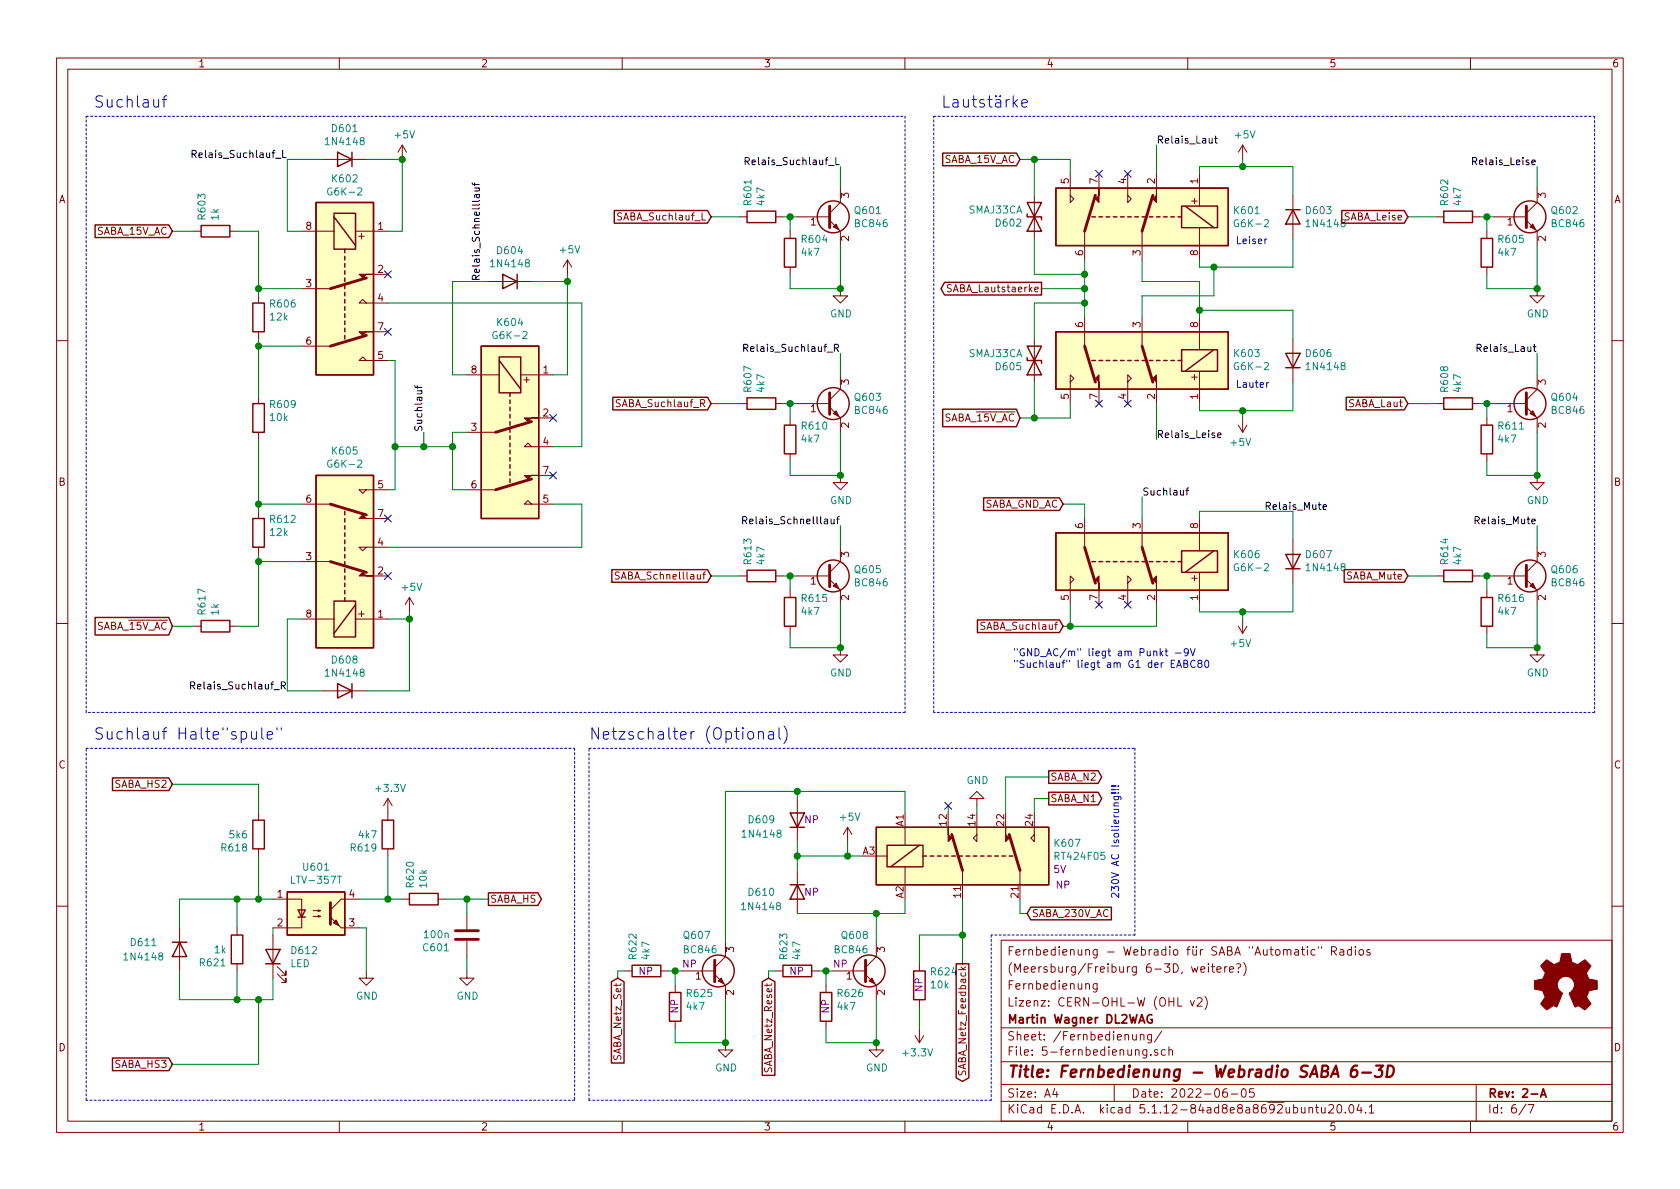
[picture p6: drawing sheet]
<svg xmlns="http://www.w3.org/2000/svg" width="297mm" height="210mm" viewBox="0 0 297 210" stroke-linecap="round" stroke-linejoin="round" font-family="sans-serif">
<g fill="none" stroke="#840000" stroke-width=".18">
<path d="M10 10.3h277v189.9h-277zM12 12.2h273v186.1h-273zM60 10.3v1.9M110 10.3v1.9M160 10.3v1.9M210 10.3v1.9M260 10.3v1.9M57.1 28.2h7.7M71.1 25.6l-.7 1.3M71.1 25.6v2.6M71.1 25.6l.8 1.3M124.1 37.6v1.3h.6"/>
<path d="M130.8 38.3h1.3M137.2 38.3h1.2M141 38.3h5.7M146.7 39l1.9 1.9v2.5M148.6 33.3v2.5l-1.9 1.9M182.9 34.5v7.7M189.2 30.7v5.1l.7-.6-.7-.7M194.3 30.7v2.6M199.4 30.7v5.1l.6-.6-.6-.7M204.5 30.7v2.6M212.1 30.7v5.7M219.7 25.6l-.8 1.3"/>
<path d="M219.7 25.6v2.6M219.7 25.6l.8 1.3M228.6 34.5v7.7M254 38.3h1.3M260.3 38.3h1.3M264.2 38.3h5.7M269.9 39l1.9 1.9v2.5M271.8 33.3v2.5l-1.9 1.9M34.3 40.9h1.3M40.6 40.9h1.3M45.7 52.3v1.3M45.7 58.7v1.2"/>
<path d="M53.3 40.9h5.8M53.3 51h5.1M62.9 40.9h5.7M64.8 53.6l-.7-.6-.6 .6h5.1M66 48.5h2.6M66 58.7h2.6M86.4 49.8h7.6M100.3 46l-.7 1.2M100.3 46v2.5M100.3 46l.8 1.2M139.7 40.9v1.3M139.7 47.2v1.3"/>
<path d="M148.6 51v1.3h1.3l-1.3 1.3-1.3-1.3h1.3M182.9 59.9v7.7M183 51.2l.6-.1-.1-.3h-.4l-.1 .1v.7h.5M191.8 40.9v5.1M191.8 56.1v5.1M201.9 40.9v5.1M201.9 56.1v5.1M212.1 40.3v5.7M212.1 56.1v5.7M228.6 59.9v7.7M262.9 40.9v1.3M262.9 47.2v1.3"/>
<path d="M271.8 51v1.3h1.2l-1.2 1.3-1.3-1.3h1.3M10 60.2h2M45.7 70.1v1.3M45.7 76.4v1.3M53.3 61.2h5.1M64.8 63.7l-.7-.6-.6 .6h5.1M82.5 66.3h5.8M82.5 76.4h5.1M92.1 66.3h5.7M94 79l-.7-.6-.6 .6h5.1M95.2 73.9h2.6M130.8 71.4h1.3"/>
<path d="M137.2 71.4h1.2M139.7 73.9v1.3M141 71.4h5.7M146.7 72l1.9 1.9v2.5M148.6 66.3v2.5l-1.9 1.9M189.2 67.6l.7-.7-.7-.6v5.1M194.3 68.8v2.6M199.4 67.6l.6-.7-.6-.6v5.1M204.5 68.8v2.6M212.1 65.7v5.7M218.9 75.2l.8 1.2M219.7 73.9v2.5"/>
<path d="M220.5 75.2l-.8 1.2M254 71.4h1.3M260.3 71.4h1.3M262.9 73.9v1.3M264.2 71.4h5.7M269.9 72l1.9 1.9v2.5M271.8 66.3v2.5l-1.9 1.9M285 60.2h2M45.7 90.4v1.3M45.7 96.8v1.2M53.3 99.3h5.1M53.3 89.1h5.1"/>
<path d="M64.8 96.8l-.7 .6-.6-.6h5.1M64.8 86.6l-.7 .6-.6-.6h5.1M66 91.7h2.6M82.5 86.6h5.1M94 89.1l-.7-.6-.6 .6h5.1M95.2 84.1h2.6M139.7 80.3v1.2M148.6 84.1v1.2h1.3l-1.3 1.3-1.3-1.3h1.3M148.6 96.8v2.5l-1.9 1.9M191.8 91.7v5.1M201.9 91.7v5.1M212.1 91.7v5.7"/>
<path d="M228.6 95.5v7.6M262.9 80.3v1.2M271.8 84.1v1.2h1.2l-1.2 1.3-1.3-1.3h1.3M271.8 96.8v2.5l-1.9 1.9M10 110.3h2M34.3 110.7h1.3M40.6 110.7h1.3M53.3 109.5h5.8M62.9 109.5h5.7M66 101.8h2.6M72.4 105.7l-.8 1.2M72.4 105.7v2.5"/>
<path d="M72.4 105.7l.8 1.2M109.5 101.2l-.5-.1-.2 .2v.2l.1 .2 .5 .2 .1 .3-.3 .2h-.4M124.3 101.6h.4M124.7 101.1l-.3 .2v1.1M130.8 101.8h1.3M137.2 101.8h1.2M139.7 104.4v1.3M139.7 110.7v1.3M141 101.8h5.7M146.7 102.5l1.9 1.9v2.5M148.6 114.5v1.3h1.3l-1.3 1.3-1.3-1.3h1.3M186.5 110.5h.5"/>
<path d="M187 110l-.3 .2v1.1M189.2 103.1l.7-.6-.7-.7v5.1M194.3 104.4v2.5M199.4 103.1l.6-.6-.6-.7v5.1M204.5 104.4v2.5M212.1 101.2v5.7M218.9 110.7l.8 1.3M219.7 109.5v2.5M220.5 110.7l-.8 1.3M254 101.8h1.3M260.3 101.8h1.3M262.9 104.4v1.3"/>
<path d="M262.9 110.7v1.3M264.2 101.8h5.7M269.9 102.5l1.9 1.9v2.5M271.8 114.5v1.3h1.2l-1.2 1.3-1.3-1.3h1.3M285 110.3h2M57.1 122.2h7.7M45.7 143.8v1.2M45.7 150.1v1.3M48.3 159h5v3.3M63.5 159h-3.2l-1.9 1.9M68.6 141.2v3.8M68.6 150.1v1.3"/>
<path d="M68.6 141.2l-.8 1.3M68.6 141.2l.7 1.3M71.1 159h1.3M77.5 159h1.2M141 141.2v7.6M141 153.9v7.6M149.9 146.3l-.8 1.3M149.9 146.3v2.5M149.9 146.3l.7 1.3M154.9 151.4h1.9zM160 146.3v3.2M160 153.3v3.2"/>
<path d="M170.2 153.9v2.6M172.7 141.2h-1.3l1.3-1.3 1.3 1.3h-1.3v1.3M172.7 146.3v2.5l-.6-.6 .6-.6M180.3 153.9v2.6M182.9 146.3v2.5l-.7-.6 .7-.6M10 160.2h2M31.7 164.1v7.6M41.9 164.1v1.2M41.9 170.4v1.3M48.3 165.3v7.7M49 172.2l1.5 1.5v-.7v.7h-.7M49 170.9l1.5 1.6v-.8v.8h-.7"/>
<path d="M53.3 162.2v1.9h-5M55.4 162h1.2l-.3 .2v-.3l.3 .1M55.4 161h1.2l-.3 .2v-.3l.3 .1M60.3 164.1h3.2M64.8 171.7v1.3h1.2l-1.2 1.2-1.3-1.2h1.3M82.5 171.7v1.3h1.3l-1.3 1.2-1.2-1.2h1.2M82.5 161.5v2.8M82.5 166.4v2.8M110.5 171.7h1.3M116.8 171.7h1.3M119.4 174.2v1.3M120.6 171.7h5.8"/>
<path d="M126.4 172.3l1.9 1.9v2.6M128.3 166.6v2.6l-1.9 1.9M137.2 171.7h1.2M143.5 171.7h1.3M146 174.2v1.3M147.3 171.7h5.7M153 172.3l1.9 1.9v2.6M154.9 166.6v2.6l-1.9 1.9M162.6 170.4v1.3M162.6 176.8v1.2M177 166.3h108v32h-108zM194 173.9v1.3l-.3 .2h-.4"/>
<path d="M194 174l-.5-.1-.2 .3v.6l.2 .1 .5-.1M208.3 176.4v1.5h.7M210.5 176.9l.3 1 .4-1M211.7 176.6l.2-.2h.3l.3 .2v.3l-.9 1h.9M212.3 171.4l.7-.1v-.3l-.5-.1-.2 .2 .1 .8h.6M213 176.2a1.71 1.71 0 0 1 0 2.3M213.7 170.4v.2M213.7 170.9v1M214.2 170.9h.6M214.4 170.4v1.3l.4 .2M215.2 171.4l.7-.1-.1-.3-.4-.1-.2 .2v.8h.6M216.5 170.9v1"/>
<path d="M217 170.9l-.3 .1-.2 .2M217.4 171.4l.7-.1-.1-.3-.4-.1-.2 .2v.8h.6M218.7 170.5l.5-.1a.38 .38 0 0 1 .2 .4 .38 .38 0 0 1-.4 .3l-.1 .3M218.9 171.8v.1M219.9 170.2a1.71 1.71 0 0 1 0 2.3M231.2 167.4v.2M231.2 167.9v1M232.5 168l-.4-.1-.3 .3 .1 .6 .2 .1 .4-.1M233.1 167.4v.3M233.7 167.4v.3M235.4 168.2l.7-.1 .2-.2-.1-.3-.2-.2h-.6v1.5M235.8 168.2l.5 .7"/>
<path d="M236.9 168h.6l.1 .9M237.6 168.3h-.5l-.2 .2v.3l.2 .1 .5-.1M238.9 168l-.4-.1-.3 .3 .1 .6 .2 .1 .4-.1M238.9 167.4v1.5M239.6 167.4v.2M239.6 167.9v1M240.4 168l.2-.1 .4 .1v.8l-.2 .1-.4-.1zM242.2 168l-.3-.1-.2 .2v.2l.5 .2v.3h-.5M285 160.2h2M60 198.3v1.9M110 198.3v1.9M119.4 180.6v1.3"/>
<path d="M128.3 184.4v1.3h1.2l-1.2 1.2-1.3-1.2h1.3M146 180.6v1.3M154.9 184.4v1.3h1.3l-1.3 1.2-1.2-1.2h1.2M160 198.3v1.9M161.8 183.1l.8 1.3M162.6 181.9v2.5M163.3 183.1l-.7 1.3M169.5 189.4v.5l.1 .1h.4l.3-.6h.2l.2 .2v.5M177 194.8h108M177 191.8h108M177 187.8h108M177 181.8h108"/>
<path d="M186.5 192.5l-.4 1h1M186.8 193v1M197 191.8v3M200.3 182.9v.8a.39 .39 0 0 0 .6 .1M200.9 182.9v1M201.6 183.1l.2-.2 .4 .1 .1 .9M201.6 182.9v1M202.8 185.6v1.2l-.3 .3-.4-.1M202.8 185.7l-.5-.1-.2 .3v.6l.2 .1 .5-.1M203.5 186.5v.1M203.6 182.9v1.4l-.3 .1-.3-.1M203.6 183l-.4-.1-.3 .3 .1 .6 .2 .1 .4-.1"/>
<path d="M204.7 185.7l-.4-.1-.2 .2 .1 .2 .5 .2v.3h-.6M205.4 182.3l-1.3 2M206 185.7l-.4-.1-.3 .3 .2 .6h.5M206.7 185.7l.2-.1 .4 .1v.9M206.7 185.1v1.5M210 198.3v1.9M216.9 192.5a.62 .62 0 0 0-.7 .7l.1 .7 .2 .1 .5-.1v-.5l-.1-.2-.4-.1-.3 .3M217.7 193.5h1.1M219.6 192.7l.4-.2a.94 .94 0 0 1 0 1.5 .82 .82 0 0 1-.4-1.3zM221.7 192.5h-.7l-.1 .7 .2-.1 .5 .1 .2 .2-.1 .5-.2 .1-.6-.1M231.4 196l.2-.2 .4 .1 .1 .9M231.4 195.8v1"/>
<path d="M232.6 195.8h.5M232.8 195.3v1.3l.3 .2M233.7 195.8v.8a.37 .37 0 0 0 .6 .1M234.3 195.8v1M234.9 195.5l.3-.2h.3l.2 .2 .1 .3-.1 .2-.8 .8h.9M236.5 195.5l.2-.2a.8 .8 0 0 1 .6 .8 .8 .8 0 0 1-.6 .7l-.2-.1-.1-.4zM237.9 196.7v.1M238.7 195.5l.2-.2a.8 .8 0 0 1 .5 .8 .8 .8 0 0 1-.5 .7l-.2-.1-.2-.4zM240.3 195.2l-.4 1.1h1M240.6 195.8v1M241.4 196.7v.1M242.1 195.8l.4-.5v1.5"/>
<path d="M242.1 196.8h.8M260 198.3v1.9M261 191.8v6.5M269.8 195.2l-1.2 2M270.2 195.3h1l-.6 1.5"/>
</g>
<path d="M203.7 179.5a.73 .73 0 0 0-.9 .5 .73 .73 0 0 0 .5 .9l.4-.1v-.5h-.2M272.4 194l.5-1.5 .5 1.5M272.5 193.6h.7" fill="none" stroke="#840000" stroke-width=".3"/>
<path d="M240 188.4a.93 .93 0 0 0-1.1 .9l-.1 .8 .2 .2a.66 .66 0 0 0 1-.2v-.5l-.3-.4a.69 .69 0 0 0-.8 .4M240.8 189.7h1.6M243.3 188.4h1.3l-.8 .8a.48 .48 0 0 1 .6 .4l-.1 .5-.2 .2-.8 .1-.2-.1M245.4 188.4h.5a.95 .95 0 0 1 .4 1.6 .9 .9 0 0 1-1.1 .4z" fill="none" stroke="#840000" stroke-width=".41"/>
<g fill="none" stroke="#840000" stroke-width=".25">
<path d="M16.8 39.8h13l.7 1.1-.7 1.1h-13zM35.6 39.9h5v2h-5zM55.9 35.8h10.1v30.5h-10.1zM59.1 37.7h3.8v6.4h-3.8zM59.1 38.3l3.8 5.1M59.7 26.9l2.5 1.3-2.5 1.3zM62.2 26.9v2.6M108.6 37.2h16.5l.6 1.1-.6 1.2h-16.5zM132.1 37.3h5.1v2.1h-5.1zM166.7 27.1h13l.6 1.1-.6 1.1h-13zM181.6 37.8v.5h2.5v.6M181.6 35.8h2.5l-2.5 5.1h2.5z"/>
<path d="M186.7 33.3h30.5v10.1h-30.5zM193 38.3h.7M194.3 38.3h.6M195.6 38.3h.6M196.8 38.3h.7M198.1 38.3h.7M199.4 38.3h.6M200.7 38.3h.6M201.9 38.3h.7M203.2 38.3h.6M204.5 38.3h.6M205.7 38.3h.7"/>
<path d="M207 38.3h.6M208.3 38.3h.6M208.9 36.4h6.4v3.9h-6.4zM209.5 36.4l5.1 3.9M227.3 37.1h2.6M228.6 37.1l1.3 2.5h-2.6zM237.2 37.2h11.1l.6 1.1-.6 1.2h-11.1zM255.3 37.3h5v2.1h-5zM44.7 53.6h2v5.1h-2zM61 44.1v.6M61 45.3v.7M61 46.6v.6"/>
<path d="M61 47.9v.6M61 49.1v.7M61 50.4v.6M61 51.7v.6M61 53v.6M61 54.2v.7M61 55.5v.6M61 56.8v.6M61 58v.7M61 59.3v.6M88.9 48.5l2.5 1.3-2.5 1.2zM91.4 48.5v2.5"/>
<path d="M138.7 42.2h2v5h-2zM167 49.9h17.1v2.3h-17.1l-.6-1.2zM186.7 58.7h30.5v10.1h-30.5zM261.9 42.2h2v5h-2zM44.7 71.4h2v5h-2zM85.1 61.2h10.1v30.5h-10.1zM88.3 63.1h3.8v6.4h-3.8zM88.3 63.7l3.8 5.1M90.2 69.5v.6M90.2 70.7v.7M90.2 72v.6M90.2 73.3v.6"/>
<path d="M90.2 74.5v.7M90.2 75.8v.6M90.2 77.1v.6M90.2 78.4v.6M90.2 79.6v.7M108.4 70.3h16.7l.6 1.1-.6 1.1h-16.7zM132.1 70.4h5.1v2h-5.1zM138.7 75.2h2v5.1h-2zM166.7 72.4h13l.6 1.5-.6 1.6h-13zM181.6 63.2v.5h2.5v.6M181.6 61.2h2.5l-2.5 5.1h2.5zM193 63.7h.7"/>
<path d="M194.3 63.7h.6M195.6 63.7h.6M196.8 63.7h.7M198.1 63.7h.7M199.4 63.7h.6M200.7 63.7h.6M201.9 63.7h.7M203.2 63.7h.6M204.5 63.7h.6M205.7 63.7h.7M207 63.7h.6M208.3 63.7h.6"/>
<path d="M208.9 61.8h6.4v3.9h-6.4zM214.6 61.8l-5.1 3.9M227.3 62.5h2.6l-1.3 2.5zM227.3 65h2.6M238 70.3h10.3l.6 1.1-.6 1.1h-10.3zM255.3 70.4h5v2h-5zM261.9 75.2h2v5.1h-2zM44.7 91.7h2v5.1h-2zM55.9 84.1h10.1v30.4h-10.1zM61 90.4v.7M61 91.7v.6M61 93v.6"/>
<path d="M61 94.2v.7M61 95.5v.6M61 96.8v.6M61 98v.7M61 99.3v.6M90.2 80.9v.6M90.2 82.2v.6M90.2 83.4v.7M90.2 84.7v.6M173.9 88h13.4l.7 1.1-.7 1.2h-13.4zM186.7 94.2h30.5v10.2h-30.5zM193 99.3h.7"/>
<path d="M194.3 99.3h.6M195.6 99.3h.6M196.8 99.3h.7M198.1 99.3h.7M199.4 99.3h.6M200.7 99.3h.6M201.9 99.3h.7M203.2 99.3h.6M204.5 99.3h.6M205.7 99.3h.7M207 99.3h.6M208.3 99.3h.6"/>
<path d="M208.9 97.4h6.4v3.8h-6.4zM214.6 97.4l-5.1 3.8M227.3 98h2.6l-1.3 2.6zM16.8 109.2h13l.7 1.5-.7 1.6h-13zM35.6 109.7h5v2.1h-5zM59.1 106.3h3.8v6.3h-3.8zM61 100.6v.6M61 101.8v.7M61 103.1v.7M61 104.4v.6M61 105.7v.6M62.9 106.9l-3.8 5.1"/>
<path d="M108.2 100.7h16.9l.6 1.1-.6 1.2h-16.9zM132.1 100.8h5.1v2.1h-5.1zM138.7 105.7h2v5h-2zM172.8 109.6h14.5l.7 1.1-.7 1.2h-14.5zM227.3 100.6h2.6M237.7 100.7h10.6l.6 1.1-.6 1.2h-10.6zM255.3 100.8h5v2.1h-5zM261.9 105.7h2v5h-2zM19.9 137.6h9.9l.7 1.1-.7 1.1h-9.9zM59.7 120.9l2.5 1.3-2.5 1.2zM62.2 120.9v2.5M185.4 136.3h8.8l.6 1.1-.6 1.1h-8.8z"/>
<path d="M44.7 145h2v5.1h-2zM50.8 157.7h10.2v7.6h-10.2zM67.6 145h2v5.1h-2zM72.4 158h5.1v2h-5.1zM86.4 157.9h8.7l.6 1.1-.6 1.1h-8.7zM139.7 143.8h2.5l-1.2 2.5zM139.7 146.3h2.5M139.7 156.5h2.5M141 156.5l1.2 2.5h-2.5zM154.9 146.3h30.5v10.2h-30.5zM156.8 149.5h6.4v3.8h-6.4zM162.6 149.5l-5.1 3.8"/>
<path d="M163.2 151.4h.6M164.5 151.4h.6M165.7 151.4h.7M167 151.4h.6M168.3 151.4h.6M169.5 151.4h.7M170.8 151.4h.6M172.1 151.4h.6M173.4 151.4h.6M174.6 151.4h.7M175.9 151.4h.6M177.2 151.4h.6"/>
<path d="M178.4 151.4h.7M185.4 140.1h8.8l.6 1.1-.6 1.1h-8.8zM30.5 166.6h2.5M31.7 166.6l1.3 2.6h-2.5zM40.9 165.3h2v5.1h-2zM47 167.9h2.5l-1.2 2.5zM47 170.4h2.5M52.7 160.9h1.3l-.7 1.3zM52.7 162.2h1.3M108.1 173.6l1.1-.6 1.1 .6v14.4h-2.2zM111.8 170.7h5v2h-5zM118.4 175.5h2v5.1h-2z"/>
<path d="M134.8 173.6l1.1-.6 1.1 .6v16.6h-2.2zM138.4 170.7h5.1v2h-5.1zM145 175.5h2.1v5.1h-2.1zM161.5 171.7h2.1v5.1h-2.1zM169.1 170.4h2.2v20.2l-1.1 .6-1.1-.6zM182.2 160.4h14.3v2.3h-14.3l-.6-1.2zM19.9 187.1h9.9l.7 1.1-.7 1.1h-9.9z"/>
<circle cx="147.3" cy="38.3" r="2.82"/>
<circle cx="270.5" cy="38.3" r="2.82"/>
<circle cx="147.3" cy="71.4" r="2.82"/>
<circle cx="270.5" cy="71.4" r="2.82"/>
<circle cx="147.3" cy="101.8" r="2.82"/>
<circle cx="270.5" cy="101.8" r="2.82"/>
<circle cx="127" cy="171.7" r="2.82"/>
<circle cx="153.7" cy="171.7" r="2.82"/>
</g>
<g fill="none" stroke="#840000" stroke-width=".51">
<path d="M146.7 36.4v3.9M193.7 34.5l-1.9 6.4M203.8 34.5l-1.9 6.4M269.9 36.4v3.9M64.8 49.1l-6.4 1.9M64.8 59.3l-6.4 1.9M94 74.5l-6.4 1.9M146.7 69.5v3.8M191.8 61.2l1.9 6.4M201.9 61.2l1.9 6.4M269.9 69.5v3.8M58.4 99.3l6.4 1.9"/>
<path d="M58.4 89.1l6.4 2M94 84.7l-6.4 1.9M146.7 99.9v3.9M191.8 96.8l1.9 6.3M201.9 96.8l1.9 6.3M269.9 99.9v3.9M58.4 159.6v3.8M168.3 147.6l1.9 6.3M178.4 147.6l1.9 6.3M80.5 164.6h4.1M80.5 166.1h4.1M126.4 169.8v3.8"/>
<path d="M153 169.8v3.8"/>
</g>
<g fill="#840000" stroke="#840000" stroke-width=".18">
<path d="M147.3 40.1l.5-.5 .5 1z"/>
<path d="M272.9 170.2l.6-.5 .9 .6a.62 .62 0 0 0 1 0l.2-.1a1.62 1.62 0 0 0 .4-1.3l.1-.3 1.5 .1 .2 .7a.74 .74 0 0 0 .6 1l.5 .2 1.3-.9 1.1 1.1-.4 .6a.75 .75 0 0 0-.2 1.2l.2 .5 1.5 .3v1.5l-1.4 .3-.1 .1a1.23 1.23 0 0 0-.3 1.2l.7 1-.1 .2-1 .9-.8-.6a.54 .54 0 0 0-.9 .1l-1-2.4a2.33 2.33 0 0 0 .8-1.9 1.54 1.54 0 0 0-2.5-.7 1.54 1.54 0 0 0 .5 2.5l-1.1 2.5a.69 .69 0 0 0-1.1 .1l-.6 .4-1.1-1.1 .8-1.2-.2-.5a.71 .71 0 0 0-.9-.7l-.8-.2v-1.5l.5-.1a1.11 1.11 0 0 0 1.2-.7 .72 .72 0 0 0-.2-1.2l-.4-.6z"/>
<path d="M58.4 162.2l1.9 1.9z"/>
<path d="M58.9 163.2l.5-.5 .5 1z"/>
<path d="M127.5 173l.5 1-1-.5z"/>
<path d="M204.5 33.3v2.5l-.7-.6 .7-.7z"/>
<path d="M194.3 33.3v2.5l-.6-.6 .6-.7z"/>
<path d="M203.8 66.9l.7-.6v2.5v-1.2z"/>
<path d="M193.7 66.9l.6-.6v2.5v-1.2z"/>
<path d="M153.7 173.5l.5-.5 .5 1z"/>
<path d="M270.5 103.6l.5-.5 .5 1z"/>
<path d="M270.5 73.1l.5-.5 .5 1.1z"/>
<path d="M270.5 40.1l.5-.5 .5 1z"/>
<path d="M147.3 103.6l.5-.5 .5 1z"/>
<path d="M147.3 73.1l.5-.5 .5 1.1z"/>
<path d="M63.5 48.5h2.5h-1.2l-.7 .6z"/>
<path d="M63.5 58.7h2.5h-1.2l-.7 .6z"/>
<path d="M64.1 101.2l.7 .6h1.2h-2.5z"/>
<path d="M64.1 91.1l.7 .6h1.2h-2.5z"/>
<path d="M203.8 102.5l.7-.7v2.6v-1.3z"/>
<path d="M193.7 102.5l.6-.7v2.6v-1.3z"/>
<path d="M167.6 146.3v1.3l.7 .6-.7 .6z"/>
<path d="M177.8 146.3v1.3l.6 .6-.6 .6z"/>
<path d="M92.7 73.9h2.5h-1.2l-.7 .6z"/>
<path d="M92.7 84.1h2.5h-1.2l-.7 .6z"/>
</g>
<g fill="#ffffc2" stroke="#ffffc2" stroke-width=".18">
<path d="M50.8 157.7h10.2v7.6h-10.2z"/>
<path d="M186.7 33.3h30.5v10.1h-30.5z"/>
<path d="M186.7 58.7h30.5v10.1h-30.5z"/>
<path d="M55.9 35.8h10.1v30.5h-10.1z"/>
<path d="M55.9 84.1h10.1v30.4h-10.1z"/>
<path d="M186.7 94.2h30.5v10.2h-30.5z"/>
<path d="M154.9 146.3h30.5v10.2h-30.5z"/>
<path d="M85.1 61.2h10.1v30.5h-10.1z"/>
</g>
<g fill="none" stroke="#0000c2" stroke-width=".18" stroke-dasharray=".4 .4">
<path d="M15.2 20.6h144.8M160 20.6v105.4M165.1 20.6h116.8M281.9 20.6v105.4M15.2 126v-105.4M15.2 132.3h86.4M101.6 132.3v62.3M104.1 132.3h96.6M160 126h-144.8M165.1 126v-105.4M200.7 132.3v33M281.9 126h-116.8"/>
<path d="M175.3 165.3v29.3M200.7 165.3h-25.4M15.2 194.6v-62.3M101.6 194.6h-86.4M104.1 194.6v-62.3M175.3 194.6h-71.2"/>
</g>
<g fill="none" stroke="#008400" stroke-width=".18">
<path d="M57.1 28.2h-6.3v12.7h2.5M64.8 28.2h6.3v12.7h-2.5M125.7 38.3h5.1M138.4 38.3h2.6M139.7 38.3v2.6M148.6 29.5v3.8M180.3 28.2h8.9v2.5M182.9 28.2v6.3M204.5 25.6v5.1M212.1 30.7v-1.2h16.5v5M219.7 28.2v1.3M248.9 38.3h5.1"/>
<path d="M261.6 38.3h2.6M262.9 38.3v2.6M271.8 29.5v3.8M30.5 40.9h3.8M41.9 40.9h3.8v11.4M45.7 51h7.6M45.7 59.9v10.2M68.6 53.6h34.3v25.4h-5.1M86.4 49.8h-6.4v16.5h2.5M94 49.8h6.3M100.3 48.5v17.8h-2.5M148.6 43.4v7.6h-8.9v-2.5"/>
<path d="M182.9 42.2v6.3h8.9M184.1 51h7.7M191.8 53.6h-8.9v6.3M191.8 46v10.1M201.9 46v3.8h10.2v6.3M212.1 54.9h16.5v5M214.6 47.2v5.1h-12.7v3.8M228.6 42.2v5h-16.5v-1.2M271.8 43.4v7.6h-8.9v-2.5M45.7 77.7v12.7M45.7 61.2h7.6M68.6 63.7h1.2v22.9h-1.2"/>
<path d="M69.8 79h10.2M74.9 76.4v2.6M82.5 76.4h-2.5v10.2h2.5M125.7 71.4h5.1M138.4 71.4h2.6M139.7 71.4v2.5M148.6 62.5v3.8M148.6 76.4v7.7h-8.9v-2.6M182.9 67.6v6.3M189.2 71.4v2.5h-8.9M204.5 71.4v6.3M219.7 72.6v1.3"/>
<path d="M228.6 67.6v5h-16.5v-1.2M248.9 71.4h5.1M261.6 71.4h2.6M262.9 71.4v2.5M271.8 76.4v7.7h-8.9v-2.6M271.8 62.5v3.8M45.7 89.1h7.6M45.7 98v12.7h-3.8M45.7 99.3h7.6M97.8 89.1h5.1v7.7h-34.3M148.6 93v3.8M188 89.1h3.8v2.6"/>
<path d="M201.9 87.9v3.8M212.1 91.7v-1.3h16.5v5.1M271.8 93v3.8M30.5 110.7h3.8M53.3 109.5h-2.5v12.7h6.3M68.6 109.5h3.8M72.4 108.2v14h-7.6M125.7 101.8h5.1M138.4 101.8h2.6M139.7 101.8v2.6M148.6 106.9v7.6h-8.9v-2.5M189.2 106.9v3.8"/>
<path d="M204.5 106.9v3.8h-16.5M219.7 108.2v1.3M228.6 103.1v5.1h-16.5v-1.3M248.9 101.8h5.1M261.6 101.8h2.6M262.9 101.8v2.6M271.8 106.9v7.6h-8.9v-2.5M30.5 138.7h15.2v5.1M141 139.9v1.3M185.4 137.4h-7.6v6.4M41.9 159v5.1M45.7 151.4v7.6"/>
<path d="M48.3 159h-16.6v5.1M63.5 159h7.6M68.6 151.4v7.6M78.7 159h7.7M82.5 159v2.5M141 148.8v5.1M141 151.4h11.4M149.9 148.8v2.6M160 159v2.5h-19M160 143.8v-3.9h-31.7v26.7M167.6 142.5v1.3M170.2 159v11.4"/>
<path d="M172.7 142.5v1.3M180.3 159v2.5h1.3M185.4 141.2h-2.5v2.6M31.7 171.7v5.1h16.6v-3.8M41.9 171.7v5.1M45.7 176.8v11.4h-15.2M48.3 164.1v1.2M63.5 164.1h1.3v7.6M82.5 169.2v2.5M110.5 171.7h-1.3v1.3M118.1 171.7h2.5M119.4 171.7v2.5"/>
<path d="M128.3 176.8v7.6h-8.9v-2.5M137.2 171.7h-1.3v1.3M144.8 171.7h2.5M146 171.7v2.5M154.9 161.5v5.1M154.9 176.8v7.6h-8.9v-2.5M162.6 178v3.9M170.2 165.3h-7.6v5.1"/>
</g>
<g fill="none" stroke="#000" stroke-width=".18">
<path d="M34 27.2h.6l.1-.2-.1-.3-.2-.1h-.4v1.3M34.3 27.2l.4 .7M50 26.6v1.3h.6M83.5 32.3l.2 .3h1.1M83.9 33.2h.9M83.9 32.3v.5M84.2 34.4l.1 .4 .2 .2 .2-.1v-.5M84.6 33.2l.2 .2-.1 .3-.8 .1M84.8 34.4l-.8 .1v.4M131.7 28.5h.7l.1-.2-.1-.3-.2-.1h-.5v1.2M132.1 28.5l.4 .6M147.8 27.9v1.2h.6"/>
<path d="M214.8 24.5h.4M214.9 24v1.1l.3 .2M260.4 28.5h.6l.1-.2-.1-.3-.1-.1h-.5v1.2M73.3 68.2l.2 .3h1.1M73.8 68.2v.5M131.5 61.5l.7-.1v-.4l-.2-.1h-.5v1.2M131.8 61.5l.4 .6M147.5 61.5l.7-.1v-.4l-.7-.1v1.2M147.8 61.5l.5 .6M215.3 77l.6-.1-.1-.3-.3-.1-.2 .2 .1 .6h.4M261.2 61.5h.6l.1-.2-.1-.3-.2-.1h-.4v1.2M131.3 92l.7-.1v-.4l-.7-.1v1.2"/>
<path d="M131.6 92l.5 .6M147.9 91.8h.5M148.4 91.4l-.3 .1v1.1M209.7 86.7h.5M210.2 86.3l-.3 .2v1M233.9 89.7l.6-.1v-.3l-.4-.1-.2 .2 .1 .6h.5M260.8 92h.6l.1-.2v-.3l-.2-.1h-.5v1.2M33.7 121.2l.7-.1v-.4l-.2-.1h-.5v1.2M34 121.2l.4 .6M49.7 121.2l.7-.1v-.4l-.7-.1v1.2M50 121.2l.5 .6"/>
</g>
<g fill="none" stroke="#0000c2" stroke-width=".18">
<path d="M28.7 17.6h.8M29.5 16.9l-.4 .1-.1 .2v1.7M180.7 18.3l.9-.2-.1-.4-.6-.1-.2 .3 .1 .9 .1 .1 .6-.1M224 42.3l-.4 .2M224.3 67.7l-.3 .2M205.3 115.5l.3 .5M205.6 115.1l-.5 .5M206 115.1h.5M206.2 114.7v1.1l.3 .2M207.7 116.8h-.6v1.2h.6M207.8 115.5h1M208.1 118l.4-1.2 .4 1.2"/>
<path d="M208.2 117.7h.6M209.3 117.4l.6-.1 .1-.2-.1-.2-.6-.1v1.2h.5l.2-.1v-.3l-.3-.2M210.1 115.3l-.2 .2-.4-.1-.1-.1 .1-.5 .4-.1 .1 .1a.84 .84 0 0 1-.3 1.2h-.2M210.5 114.7l.4 1.3 .4-1.3M211.3 116.9a.6 .6 0 0 0-.8 .4 .6 .6 0 0 0 .6 .7l.2-.1M212 117.3l-.2-.3 .2-.2h.3l.2 .2-.1 .2-.5 .2-.1 .1v.3l.2 .2h.4l.1-.2v-.3l-.2-.2M213.1 116.9l.2-.1a.69 .69 0 0 1 .4 .6 .69 .69 0 0 1-.4 .6l-.2-.2-.1-.3zM44.5 129.4l.1 1.2a.52 .52 0 0 0 .7-.1M45.3 129.4v1.3M46.3 128.7v1.7l.3 .3M47.2 130l1-.2-.1-.3-.6-.1-.3 .2 .1 1 .2 .1 .6-.1M49 128.7v.4"/>
<path d="M49.7 128.7v.4M134.1 129.6a.52 .52 0 0 1 .8-.1l.1 1.2M134.1 129.4v1.3M135.9 129.5l.2-.1 .6 .1 .1 1.2M136.8 129.8l-.7 .1a.39 .39 0 0 0-.3 .4 .39 .39 0 0 0 .3 .4l.7-.1M137.7 128.7v1.7l.3 .3M138.6 128.4a2.37 2.37 0 0 1 0 3.1M196.5 139.6h.8M196.5 139h.8M197.7 139.6h.1M197.7 139h.1M196.5 140.2h.8"/>
<path d="M197 140.8l1.1 .1 .1 .2-.1 .3M197 140.8v.4l.2 .2 .5-.1v-.5M197.7 140.2h.1"/>
</g>
<g fill="#008400" stroke="#008400" stroke-width=".25">
<circle cx="214.6" cy="47.2" r=".51"/>
<circle cx="100.3" cy="49.8" r=".51"/>
<circle cx="80" cy="79" r=".51"/>
<circle cx="41.9" cy="159" r=".51"/>
<circle cx="128.3" cy="184.4" r=".51"/>
<circle cx="41.9" cy="176.8" r=".51"/>
<circle cx="45.7" cy="159" r=".51"/>
<circle cx="82.6" cy="159" r=".51"/>
<circle cx="68.6" cy="159" r=".51"/>
<circle cx="45.7" cy="61.2" r=".51"/>
<circle cx="45.7" cy="99.3" r=".51"/>
<circle cx="45.7" cy="89.1" r=".51"/>
<circle cx="45.7" cy="51" r=".51"/>
<circle cx="170.2" cy="165.3" r=".51"/>
<circle cx="148.6" cy="114.5" r=".51"/>
<circle cx="139.7" cy="101.8" r=".51"/>
<circle cx="148.6" cy="84.1" r=".51"/>
<circle cx="72.4" cy="109.5" r=".51"/>
<circle cx="139.7" cy="71.4" r=".51"/>
<circle cx="148.6" cy="51" r=".51"/>
<circle cx="139.7" cy="38.3" r=".51"/>
<circle cx="71.1" cy="28.2" r=".51"/>
<circle cx="141" cy="139.9" r=".51"/>
<circle cx="154.9" cy="184.4" r=".51"/>
<circle cx="212.1" cy="54.9" r=".51"/>
<circle cx="182.9" cy="28.2" r=".51"/>
<circle cx="189.2" cy="110.7" r=".51"/>
<circle cx="191.8" cy="48.5" r=".51"/>
<circle cx="191.8" cy="53.6" r=".51"/>
<circle cx="182.9" cy="73.9" r=".51"/>
<circle cx="219.7" cy="108.2" r=".51"/>
<circle cx="219.7" cy="72.6" r=".51"/>
<circle cx="219.7" cy="29.5" r=".51"/>
<circle cx="191.8" cy="51" r=".51"/>
<circle cx="74.9" cy="79" r=".51"/>
<circle cx="69.9" cy="79" r=".51"/>
<circle cx="154.9" cy="161.5" r=".51"/>
<circle cx="146.1" cy="171.7" r=".51"/>
<circle cx="271.8" cy="114.5" r=".51"/>
<circle cx="149.9" cy="151.4" r=".51"/>
<circle cx="262.9" cy="101.8" r=".51"/>
<circle cx="141" cy="151.4" r=".51"/>
<circle cx="271.8" cy="84.1" r=".51"/>
<circle cx="262.9" cy="71.4" r=".51"/>
<circle cx="271.8" cy="51" r=".51"/>
<circle cx="262.9" cy="38.3" r=".51"/>
<circle cx="45.7" cy="176.8" r=".51"/>
<circle cx="119.4" cy="171.7" r=".51"/>
</g>
<g fill="none" stroke="#000084" stroke-width=".18">
<path d="M193.7 30.1l1.2 1.2M194.9 30.1l-1.2 1.2M198.8 30.1l1.2 1.2M200 30.1l-1.2 1.2M68 47.9l1.2 1.2M68 58.1l1.2 1.2M69.2 47.9l-1.2 1.2M69.2 58.1l-1.2 1.2M97.2 73.3l1.2 1.2M98.4 73.3l-1.2 1.2M193.7 70.8l1.2 1.2M194.9 70.8l-1.2 1.2"/>
<path d="M198.8 70.8l1.2 1.2M200 70.8l-1.2 1.2M68 91.1l1.2 1.2M69.2 91.1l-1.2 1.2M97.2 83.5l1.2 1.2M98.4 83.5l-1.2 1.2M68 101.2l1.2 1.3M69.2 101.2l-1.2 1.3M193.7 106.3l1.2 1.2M194.9 106.3l-1.2 1.2M198.8 106.3l1.2 1.2M200 106.3l-1.2 1.2"/>
<path d="M167 141.9l1.2 1.2M168.2 141.9l-1.2 1.2"/>
</g>
<g font-size="2.8" fill="#0000c2">
<text x="16.5" y="19">Suchlauf</text>
<text x="166.4" y="19">Lautstärke</text>
<text x="16.5" y="130.8">Suchlauf Halte&quot;spule&quot;</text>
<text x="104.1" y="130.8">Netzschalter (Optional)</text>
</g>
<text font-size="2.8" fill="#840000" x="178" y="190.5">Title: Fernbedienung - Webradio SABA 6-3D</text>
<g font-size="2.1" fill="#840000">
<text x="178" y="172">(Meersburg/Freiburg 6-3D, weitere?)</text>
<text x="178" y="169">Fernbedienung - Webradio für SABA &quot;Automatic&quot; Radios</text>
<text x="178" y="178">Lizenz: CERN-OHL-W (OHL v2)</text>
<text x="178" y="175">Fernbedienung</text>
<text x="178" y="184">Sheet: /Fernbedienung/</text>
<text x="178" y="181">Martin Wagner DL2WAG</text>
<text x="178" y="186.7">File: 5-fernbedienung.sch</text>
<text x="178" y="196.9">KiCad E.D.A. kicad 5.1.12-84ad8e8a8692ubuntu20.04.1</text>
<text x="178" y="194.1">Size: A4</text>
<text x="200" y="194.1">Date: 2022-06-05</text>
<text x="263" y="194.1">Rev: 2-A</text>
<text x="263" y="196.9">Id: 6/7</text>
</g>
<g font-size="1.8" fill="#840000">
<text x="35" y="11.9">1</text>
<text x="85" y="11.9">2</text>
<text x="135" y="11.9">3</text>
<text x="185" y="11.9">4</text>
<text x="235" y="11.9">5</text>
<text x="285" y="11.9">6</text>
<text x="166.9" y="28.8">SABA_15V_AC</text>
<text x="10.4" y="35.9">A</text>
<text x="150.1" y="35" transform="rotate(-90 150.1 35)">3</text>
<text x="189" y="32.5" transform="rotate(-90 189 32.5)">5</text>
<text x="194.1" y="32.5" transform="rotate(-90 194.1 32.5)">7</text>
<text x="199.1" y="32.5" transform="rotate(-90 199.1 32.5)">4</text>
<text x="204.2" y="32.5" transform="rotate(-90 204.2 32.5)">2</text>
<text x="211.8" y="32.5" transform="rotate(-90 211.8 32.5)">1</text>
<text x="273.3" y="35" transform="rotate(-90 273.3 35)">3</text>
<text x="285.4" y="35.9">A</text>
<text x="17" y="41.5">SABA_15V_AC</text>
<text x="54.1" y="40.6">8</text>
<text x="66.8" y="40.6">1</text>
<text x="109.4" y="39">SABA_Suchlauf_L</text>
<text x="143.3" y="39.9">1</text>
<text x="210.7" y="36.1">+</text>
<text x="237.6" y="39">SABA_Leise</text>
<text x="266.5" y="39.9">1</text>
<text x="64.5" y="42.3" transform="rotate(-90 64.5 42.3)">+</text>
<text x="150.1" y="42.6" transform="rotate(-90 150.1 42.6)">2</text>
<text x="191.5" y="45.2" transform="rotate(-90 191.5 45.2)">6</text>
<text x="201.7" y="45.2" transform="rotate(-90 201.7 45.2)">3</text>
<text x="211.8" y="45.2" transform="rotate(-90 211.8 45.2)">8</text>
<text x="273.3" y="42.6" transform="rotate(-90 273.3 42.6)">2</text>
<text x="54.1" y="50.8">3</text>
<text x="66.8" y="48.3">2</text>
<text x="66.8" y="53.3">4</text>
<text x="168" y="51.7">SABA_Lautstaerke</text>
<text x="66.8" y="58.4">7</text>
<text x="191.5" y="57.9" transform="rotate(-90 191.5 57.9)">6</text>
<text x="201.7" y="57.9" transform="rotate(-90 201.7 57.9)">3</text>
<text x="211.8" y="57.9" transform="rotate(-90 211.8 57.9)">8</text>
<text x="54.1" y="61">6</text>
<text x="66.8" y="63.5">5</text>
<text x="83.3" y="66">8</text>
<text x="93.7" y="67.7" transform="rotate(-90 93.7 67.7)">+</text>
<text x="96" y="66">1</text>
<text x="150.1" y="68" transform="rotate(-90 150.1 68)">3</text>
<text x="189" y="70.6" transform="rotate(-90 189 70.6)">5</text>
<text x="194.1" y="70.6" transform="rotate(-90 194.1 70.6)">7</text>
<text x="199.1" y="70.6" transform="rotate(-90 199.1 70.6)">4</text>
<text x="204.2" y="70.6" transform="rotate(-90 204.2 70.6)">2</text>
<text x="210.7" y="67.3">+</text>
<text x="211.8" y="70.6" transform="rotate(-90 211.8 70.6)">1</text>
<text x="273.3" y="68" transform="rotate(-90 273.3 68)">3</text>
<text x="83.3" y="76.2">3</text>
<text x="96" y="73.7">2</text>
<text x="109.2" y="72">SABA_Suchlauf_R</text>
<text x="143.3" y="72.9">1</text>
<text x="150.1" y="75.7" transform="rotate(-90 150.1 75.7)">2</text>
<text x="166.9" y="74.5">SABA_15V_AC</text>
<text x="238.4" y="72">SABA_Laut</text>
<text x="266.5" y="72.9">1</text>
<text x="273.3" y="75.7" transform="rotate(-90 273.3 75.7)">2</text>
<text x="96" y="78.7">4</text>
<text x="96" y="83.8">7</text>
<text x="10.4" y="85.9">B</text>
<text x="54.1" y="88.9">6</text>
<text x="66.8" y="86.4">5</text>
<text x="83.3" y="86.4">6</text>
<text x="96" y="88.9">5</text>
<text x="173.7" y="89.8">SABA_GND_AC</text>
<text x="285.4" y="85.9">B</text>
<text x="66.8" y="91.4">7</text>
<text x="191.5" y="93.4" transform="rotate(-90 191.5 93.4)">6</text>
<text x="201.7" y="93.4" transform="rotate(-90 201.7 93.4)">3</text>
<text x="211.8" y="93.4" transform="rotate(-90 211.8 93.4)">8</text>
<text x="54.1" y="99.1">3</text>
<text x="66.8" y="101.6">2</text>
<text x="66.8" y="96.5">4</text>
<text x="150.1" y="98.5" transform="rotate(-90 150.1 98.5)">3</text>
<text x="273.3" y="98.5" transform="rotate(-90 273.3 98.5)">3</text>
<text x="109.5" y="102.5">SABA_Schnelllauf</text>
<text x="143.3" y="103.4">1</text>
<text x="150.1" y="106.1" transform="rotate(-90 150.1 106.1)">2</text>
<text x="189" y="106.1" transform="rotate(-90 189 106.1)">5</text>
<text x="194.1" y="106.1" transform="rotate(-90 194.1 106.1)">7</text>
<text x="199.1" y="106.1" transform="rotate(-90 199.1 106.1)">4</text>
<text x="204.2" y="106.1" transform="rotate(-90 204.2 106.1)">2</text>
<text x="210.7" y="102.8">+</text>
<text x="211.8" y="106.1" transform="rotate(-90 211.8 106.1)">1</text>
<text x="238" y="102.5">SABA_Mute</text>
<text x="266.5" y="103.4">1</text>
<text x="273.3" y="106.1" transform="rotate(-90 273.3 106.1)">2</text>
<text x="17" y="111.4">SABA_15V_AC</text>
<text x="54.1" y="109.2">8</text>
<text x="64.5" y="109.1" transform="rotate(-90 64.5 109.1)">+</text>
<text x="66.8" y="109.2">1</text>
<text x="173.7" y="111.4">SABA_Suchlauf</text>
<text x="10.4" y="135.9">C</text>
<text x="285.4" y="135.9">C</text>
<text x="20.3" y="139.3">SABA_HS2</text>
<text x="185.7" y="141.9">SABA_N1</text>
<text x="185.7" y="138">SABA_N2</text>
<text x="159.8" y="146.1" transform="rotate(-90 159.8 146.1)">A1</text>
<text x="167.4" y="146" transform="rotate(-90 167.4 146)">12</text>
<text x="172.5" y="146" transform="rotate(-90 172.5 146)">14</text>
<text x="177.5" y="146" transform="rotate(-90 177.5 146)">22</text>
<text x="182.6" y="146" transform="rotate(-90 182.6 146)">24</text>
<text x="152.6" y="151.1">A3</text>
<text x="49" y="158.7">1</text>
<text x="61.7" y="158.7">4</text>
<text x="86.6" y="159.6">SABA_HS</text>
<text x="159.8" y="158.8" transform="rotate(-90 159.8 158.8)">A2</text>
<text x="169.9" y="158.7" transform="rotate(-90 169.9 158.7)">11</text>
<text x="180.1" y="158.7" transform="rotate(-90 180.1 158.7)">21</text>
<text x="49" y="163.8">2</text>
<text x="61.7" y="163.8">3</text>
<text x="182.4" y="162.2">SABA_230V_AC</text>
<text x="123" y="173.2">1</text>
<text x="129.8" y="168.4" transform="rotate(-90 129.8 168.4)">3</text>
<text x="149.7" y="173.2">1</text>
<text x="156.5" y="168.4" transform="rotate(-90 156.5 168.4)">3</text>
<text x="129.8" y="176" transform="rotate(-90 129.8 176)">2</text>
<text x="156.5" y="176" transform="rotate(-90 156.5 176)">2</text>
<text x="10.4" y="185.9">D</text>
<text x="285.4" y="185.9">D</text>
<text x="20.3" y="188.8">SABA_HS3</text>
<text x="109.9" y="187.2" transform="rotate(-90 109.9 187.2)">SABA_Netz_Set</text>
<text x="136.5" y="189.3" transform="rotate(-90 136.5 189.3)">SABA_Netz_Reset</text>
<text x="170.8" y="189.6" transform="rotate(-90 170.8 189.6)">SABA_Netz_Feedback</text>
<text x="35" y="199.9">1</text>
<text x="85" y="199.9">2</text>
<text x="135" y="199.9">3</text>
<text x="185" y="199.9">4</text>
<text x="235" y="199.9">5</text>
<text x="285" y="199.9">6</text>
</g>
<g font-size="1.8" fill="#008484">
<text x="58.8" y="23.4">D601</text>
<text x="57.9" y="25.7">1N4148</text>
<text x="69.9" y="24.5">+5V</text>
<text x="218.5" y="24.5">+5V</text>
<text x="58.4" y="34.6">G6K-2</text>
<text x="58.9" y="32.3">K602</text>
<text x="36.3" y="38.7" transform="rotate(-90 36.3 38.7)">R603</text>
<text x="38.7" y="38.9" transform="rotate(-90 38.7 38.9)">1k</text>
<text x="132.9" y="36.1" transform="rotate(-90 132.9 36.1)">R601</text>
<text x="135.2" y="36.2" transform="rotate(-90 135.2 36.2)">4k7</text>
<text x="151.3" y="37.9">Q601</text>
<text x="151.3" y="40.2">BC846</text>
<text x="171.3" y="37.8">SMAJ33CA</text>
<text x="176.2" y="40.1">D602</text>
<text x="218.3" y="37.9">K601</text>
<text x="218.7" y="40.2">G6K-2</text>
<text x="231" y="37.9">D603</text>
<text x="231.3" y="40.2">1N4148</text>
<text x="256.1" y="36.1" transform="rotate(-90 256.1 36.1)">R602</text>
<text x="258.4" y="36.2" transform="rotate(-90 258.4 36.2)">4k7</text>
<text x="274.5" y="37.9">Q602</text>
<text x="274.5" y="40.2">BC846</text>
<text x="87.1" y="47.3">1N4148</text>
<text x="88" y="45">D604</text>
<text x="99.1" y="44.8">+5V</text>
<text x="141.8" y="45.3">4k7</text>
<text x="141.9" y="42.9">R604</text>
<text x="265" y="45.3">4k7</text>
<text x="265.1" y="42.9">R605</text>
<text x="47.8" y="56.7">12k</text>
<text x="47.9" y="54.4">R606</text>
<text x="87.6" y="60">G6K-2</text>
<text x="88.1" y="57.7">K604</text>
<text x="146.8" y="56.1">GND</text>
<text x="270" y="56.1">GND</text>
<text x="171.3" y="63.2">SMAJ33CA</text>
<text x="176.2" y="65.5">D605</text>
<text x="218.3" y="63.1">K603</text>
<text x="218.7" y="65.5">G6K-2</text>
<text x="231" y="63.1">D606</text>
<text x="231.3" y="65.5">1N4148</text>
<text x="132.9" y="69.2" transform="rotate(-90 132.9 69.2)">R607</text>
<text x="135.2" y="69.3" transform="rotate(-90 135.2 69.3)">4k7</text>
<text x="151.3" y="70.9">Q603</text>
<text x="256.1" y="69.2" transform="rotate(-90 256.1 69.2)">R608</text>
<text x="258.4" y="69.3" transform="rotate(-90 258.4 69.3)">4k7</text>
<text x="274.5" y="70.9">Q604</text>
<text x="47.8" y="74.5">10k</text>
<text x="47.9" y="72.2">R609</text>
<text x="141.9" y="76">R610</text>
<text x="151.3" y="73.2">BC846</text>
<text x="265.1" y="76">R611</text>
<text x="274.5" y="73.2">BC846</text>
<text x="58.4" y="82.7">G6K-2</text>
<text x="58.9" y="80.4">K605</text>
<text x="141.8" y="78.3">4k7</text>
<text x="217.7" y="78.9">+5V</text>
<text x="265" y="78.3">4k7</text>
<text x="146.8" y="89.1">GND</text>
<text x="270" y="89.1">GND</text>
<text x="47.8" y="94.8">12k</text>
<text x="47.9" y="92.5">R612</text>
<text x="132.9" y="99.6" transform="rotate(-90 132.9 99.6)">R613</text>
<text x="135.2" y="99.7" transform="rotate(-90 135.2 99.7)">4k7</text>
<text x="151.3" y="101.4">Q605</text>
<text x="218.3" y="98.7">K606</text>
<text x="218.7" y="101">G6K-2</text>
<text x="231" y="98.7">D607</text>
<text x="231.3" y="101">1N4148</text>
<text x="256.1" y="99.6" transform="rotate(-90 256.1 99.6)">R614</text>
<text x="258.4" y="99.7" transform="rotate(-90 258.4 99.7)">4k7</text>
<text x="274.5" y="101.4">Q606</text>
<text x="71.2" y="104.5">+5V</text>
<text x="141.9" y="106.4">R615</text>
<text x="151.3" y="103.7">BC846</text>
<text x="265.1" y="106.4">R616</text>
<text x="274.5" y="103.7">BC846</text>
<text x="36.3" y="108.5" transform="rotate(-90 36.3 108.5)">R617</text>
<text x="38.7" y="108.7" transform="rotate(-90 38.7 108.7)">1k</text>
<text x="141.8" y="108.8">4k7</text>
<text x="265" y="108.8">4k7</text>
<text x="57.9" y="119.7">1N4148</text>
<text x="58.8" y="117.3">D608</text>
<text x="146.8" y="119.6">GND</text>
<text x="217.7" y="114.4">+5V</text>
<text x="270" y="119.6">GND</text>
<text x="66.6" y="140">+3.3V</text>
<text x="170.9" y="138.7">GND</text>
<text x="40.7" y="148.3">5k6</text>
<text x="63.5" y="148.3">4k7</text>
<text x="131.6" y="148.1">1N4148</text>
<text x="132.5" y="145.6">D609</text>
<text x="148.6" y="145.1">+5V</text>
<text x="186.6" y="149.8">K607</text>
<text x="39.3" y="150.6">R618</text>
<text x="53.8" y="154">U601</text>
<text x="62.2" y="150.6">R619</text>
<text x="186.8" y="152.1">RT424F05</text>
<text x="51.9" y="156.3">LTV-357T</text>
<text x="73.2" y="156.8" transform="rotate(-90 73.2 156.8)">R620</text>
<text x="75.5" y="156.9" transform="rotate(-90 75.5 156.9)">10k</text>
<text x="131.5" y="161">1N4148</text>
<text x="132.5" y="158.4">D610</text>
<text x="23.3" y="167.3">D611</text>
<text x="75.2" y="165.9">100n</text>
<text x="121" y="166">Q607</text>
<text x="149" y="166">Q608</text>
<text x="22.3" y="169.8">1N4148</text>
<text x="35.5" y="170.9">R621</text>
<text x="38" y="168.6">1k</text>
<text x="51.3" y="171">LED</text>
<text x="51.7" y="168.7">D612</text>
<text x="75" y="168.2">C601</text>
<text x="112.5" y="169.5" transform="rotate(-90 112.5 169.5)">R622</text>
<text x="114.9" y="169.6" transform="rotate(-90 114.9 169.6)">4k7</text>
<text x="121.1" y="168.6">BC846</text>
<text x="139.2" y="169.5" transform="rotate(-90 139.2 169.5)">R623</text>
<text x="141.5" y="169.6" transform="rotate(-90 141.5 169.6)">4k7</text>
<text x="147.7" y="168.6">BC846</text>
<text x="164.7" y="172.5">R624</text>
<text x="62.9" y="176.8">GND</text>
<text x="80.7" y="176.8">GND</text>
<text x="121.5" y="178.6">4k7</text>
<text x="121.6" y="176.3">R625</text>
<text x="148.2" y="178.6">4k7</text>
<text x="148.2" y="176.3">R626</text>
<text x="164.7" y="174.8">10k</text>
<text x="126.4" y="189.5">GND</text>
<text x="153.1" y="189.5">GND</text>
<text x="159.8" y="186.8">+3.3V</text>
</g>
<g font-size="1.8">
<text x="35.1" y="27.9">Relais_Suchlauf_L</text>
<text x="132.9" y="29.2">Relais_Suchlauf_L</text>
<text x="204.5" y="25.4">Relais_Laut</text>
<text x="261.1" y="29.2">Relais_Leise</text>
<text x="84.8" y="49.8" transform="rotate(-90 84.8 49.8)">Relais_Schnelllauf</text>
<text x="132.7" y="62.2">Relais_Suchlauf_R</text>
<text x="261.8" y="62.2">Relais_Laut</text>
<text x="74.7" y="76.4" transform="rotate(-90 74.7 76.4)">Suchlauf</text>
<text x="204.5" y="77.5">Relais_Leise</text>
<text x="201.9" y="87.6">Suchlauf</text>
<text x="133" y="92.7">Relais_Schnelllauf</text>
<text x="223.5" y="90.2">Relais_Mute</text>
<text x="261.5" y="92.7">Relais_Mute</text>
<text x="34.9" y="121.9">Relais_Suchlauf_R</text>
</g>
<g font-size="1.8" fill="#0000c2">
<text x="218.4" y="43.2">Leiser</text>
<text x="218.4" y="68.6">Lauter</text>
<text x="179.1" y="116">&quot;GND_AC/m&quot; liegt am Punkt -9V</text>
<text x="179.1" y="118.1">&quot;Suchlauf&quot; liegt am G1 der EABC80</text>
<text x="197.9" y="159" transform="rotate(-90 197.9 159)">230V AC Isolierung!!!</text>
</g>
<g font-size="1.8" fill="#840084">
<text x="142.3" y="145.6">NP</text>
<text x="186.3" y="154.4">5V</text>
<text x="142.3" y="158.4">NP</text>
<text x="186.7" y="157.1">NP</text>
<text x="113" y="172.4">NP</text>
<text x="120.7" y="171.1">NP</text>
<text x="139.6" y="172.4">NP</text>
<text x="147.4" y="171.1">NP</text>
<text x="119.9" y="179.2" transform="rotate(-90 119.9 179.2)">NP</text>
<text x="146.6" y="179.2" transform="rotate(-90 146.6 179.2)">NP</text>
<text x="163.1" y="175.4" transform="rotate(-90 163.1 175.4)">NP</text>
</g>
</svg>
